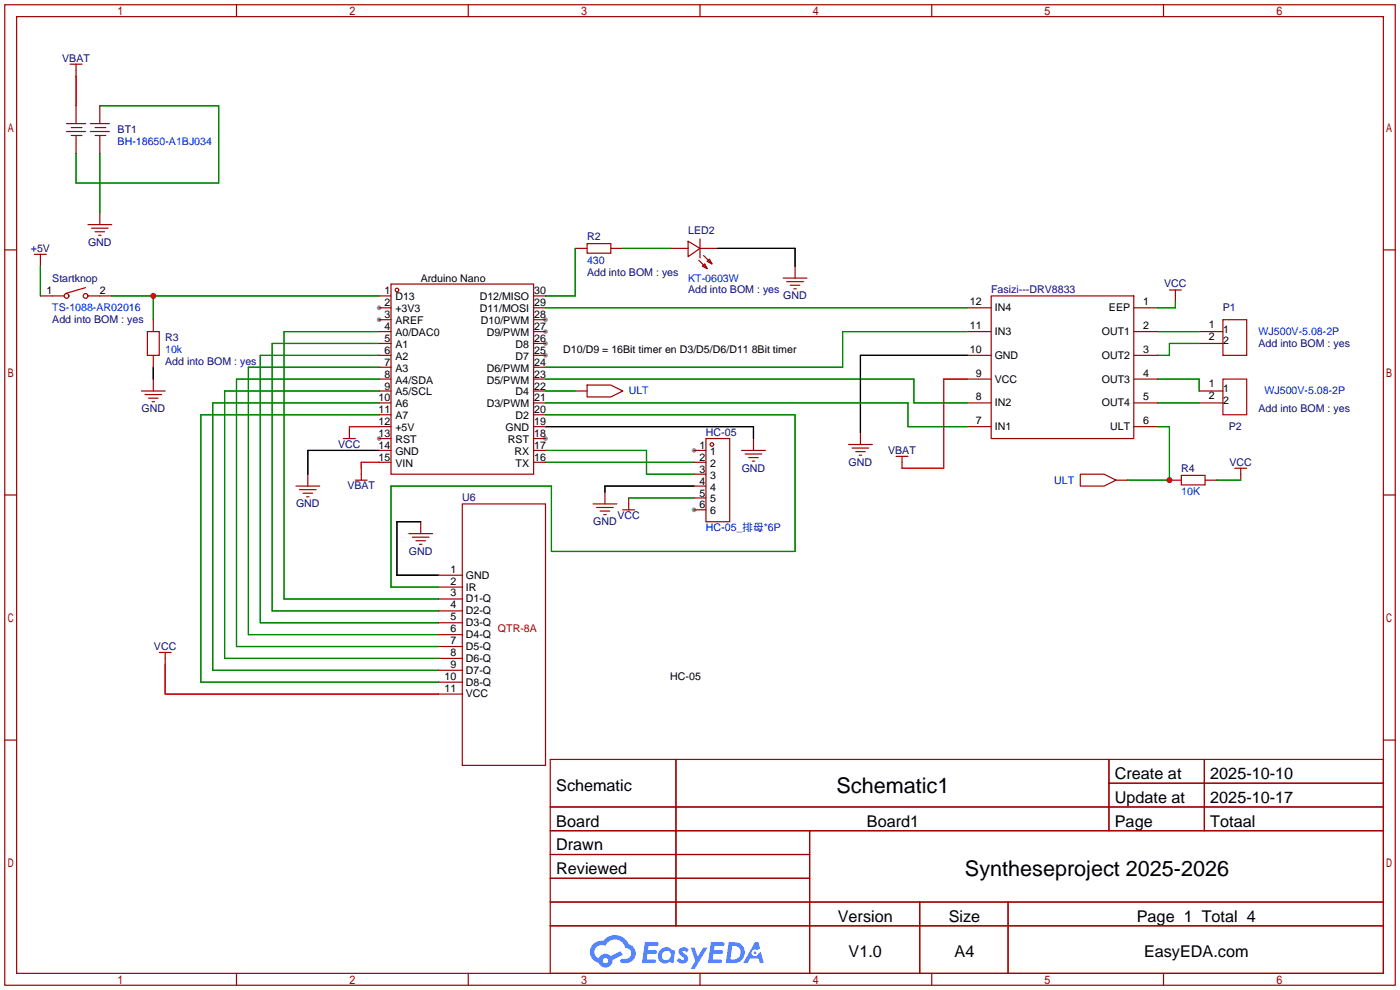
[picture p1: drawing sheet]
<svg xmlns="http://www.w3.org/2000/svg" width="299mm" height="212mm" viewBox="0 0 299 212" stroke-linecap="round" stroke-linejoin="round" font-family="sans-serif">
<g fill="#999">
<circle cx="81" cy="65.8" r=".51"/>
<circle cx="81" cy="68.3" r=".51"/>
<circle cx="81" cy="93.7" r=".51"/>
<circle cx="116.6" cy="93.7" r=".51"/>
<circle cx="116.6" cy="75.9" r=".51"/>
<circle cx="116.6" cy="73.4" r=".51"/>
<circle cx="116.6" cy="70.9" r=".51"/>
<circle cx="116.6" cy="68.3" r=".51"/>
<circle cx="148.3" cy="96.3" r=".51"/>
<circle cx="148.3" cy="109" r=".51"/>
</g>
<g fill="none" stroke="#a10000" stroke-width=".25">
<path d="M1 1h297.2v209.6h-297.2zM3.6 3.6h292.1v204.4h-292.1zM50.5 1v2.6M100.1 1v2.6M149.6 1v2.6M199.1 1v2.6M248.7 1v2.6M1 53.4h2.6M295.7 53.4h2.5M1 105.8h2.6M295.7 105.8h2.5M1 158.2h2.6"/>
<path d="M295.7 158.2h2.5M117.6 162.3h178.1v45.7h-178.1zM117.6 172.5h178.1M117.6 177.5h178.1M144.5 162.3v35.6M173 177.5v30.5M237 162.3v15.2M237 167.4h58.7M257.4 162.3v15.2M117.6 182.6h55.4M117.6 192.8h178.1M117.6 187.7h55.4"/>
<path d="M117.6 197.9h178.1M196.6 192.8v15.2M215.4 192.8v15.2M50.5 208v2.6M100.1 208v2.6M149.6 208v2.6M199.1 208v2.6M248.7 208v2.6"/>
</g>
<g fill="#5487ff">
<path d="M145.3 202.7a1.3 1.3 0 0 1 1.9 .3l-.4 .6a.54 .54 0 0 0-.9-.2l.1 .2a1.34 1.34 0 0 1 .9 1.8 1.47 1.47 0 0 1-2.3-.1l.5-.6 .8 .5a.31 .31 0 0 0 .4-.3 .31 .31 0 0 0-.3-.4 1.12 1.12 0 0 1-.7-1.8z"/>
<path d="M147.6 202.5h.9l.6 2 1.2-2h.9l-2.7 4.6h-.9l1-1.7z"/>
<path d="M137.8 201.4h1.7a1.31 1.31 0 0 1 1.2 .2 .4 .4 0 0 1-.3 .5l-1.8 .1-.1 .9h1.6a.4 .4 0 0 1 .4 .4 .4 .4 0 0 1-.5 .4h-1.6l-.2 1.2h1.4a.46 .46 0 0 1 .5 0 .46 .46 0 0 1 .1 .5l-.4 .2h-2.6z"/>
<path d="M151.9 201.4h1.7a1.32 1.32 0 0 1 1.2 .2 .39 .39 0 0 1-.3 .5l-1.8 .1-.1 .9h1.6a.4 .4 0 0 1 .4 .4 .4 .4 0 0 1-.4 .4h-1.7l-.2 1.2h1.4a.46 .46 0 0 1 .5 0 .46 .46 0 0 1 .1 .5l-.4 .2h-2.6z"/>
<path d="M161.3 201.4h.8l.3 1.3-.6 .4a.75 .75 0 0 0-1.1 .3 .75 .75 0 0 0 .5 1 .75 .75 0 0 0 .9-.7l.5-.2 .6 2.3h-.8l-.3-.9h-1.8l-.5 .9h-1z"/>
<path d="M155.7 201.4l-.6 4.4h1.5a2.27 2.27 0 0 0 2.6-2.2 2.27 2.27 0 0 0-2.7-2.2zM156.5 202.1a1.5 1.5 0 0 1 1.8 1.6 1.5 1.5 0 0 1-1.9 1.4h-.3z"/>
<path d="M141.2 203a1.6 1.6 0 0 0-.3 2.3 1.6 1.6 0 0 0 2.3 .2l.7 .3 .3-2.4-.1-.3-.5-.1a1.58 1.58 0 0 0-2.4 0zM141.8 203.5a.98 .98 0 0 1 1.6 .4 .98 .98 0 0 1-1.1 1.3 .94 .94 0 0 1-.9-.7 .94 .94 0 0 1 .4-1z"/>
<path d="M126.8 201.8a2.37 2.37 0 0 0 1.1 4 1.54 1.54 0 0 0 1.8 1 1.54 1.54 0 0 0 1.2-1.6l2.2-1.1-.5-.8-2 1a1.57 1.57 0 0 0-2.7 .5 1.5 1.5 0 0 1-.7-2.1 1.5 1.5 0 0 1 2.2-.5 2.23 2.23 0 0 1 2.3-1.4 2.23 2.23 0 0 1 2 1.8 1.16 1.16 0 0 1 1.2 1.1 1.16 1.16 0 0 1-1.1 1.2h-.7a.47 .47 0 0 0-.5 .4 .47 .47 0 0 0 .4 .5 2.17 2.17 0 0 0 2.5-.9 2.17 2.17 0 0 0-.3-2.7l-.8-.4a3.2 3.2 0 0 0-5.5-.7l-1.1 .1zM128.8 205.3a.6 .6 0 0 1 1.2 0 .6 .6 0 0 1-1.2 0z"/>
<circle cx="161.4" cy="203.6" r=".28"/>
</g>
<g fill="none" stroke="#a10000" stroke-width=".25">
<path d="M15 13.7h2.5M16.3 13.7v2.6M14.2 28.1h4.1M14.2 26.4h4.1M15.2 29h2.3M15.2 27.3h2.3M16.3 22.6v3.8M16.3 29v3.8M19.3 28.1h4.1M19.3 26.4h4.1M20.3 29h2.3M20.3 27.3h2.3"/>
<path d="M21.3 22.6v3.8M21.3 29v3.8M7.4 54.4h2.5M8.6 54.4v2.5M18.8 48h5.1M19.6 48.8h3.5M20.3 49.5h2.1M21.1 50.3h.5M21.3 45.5v2.5M122.9 53.1h2.6M125.5 52.1h5.1v2h-5.1zM130.6 53.1h2.5"/>
<path d="M143.3 53.1h3.8M147.1 51.6l2.5 1.5-2.5 1.8zM149.4 55.6l1.7 1.8M149.6 53.1h3.8M149.6 51.1v4M150.1 56.9l.5-.5 .5 1zM150.4 54.6l1.7 1.8M151.1 55.9l.5-.5 .5 1zM167.4 59.4h5.1M169.9 56.9v2.5M8.6 63.2h5.1M18.3 61.5l-4.3 1.2"/>
<path d="M18.8 63.2h5.1M31.5 70.9h2.5v5h-2.5zM32.8 68.3v2.6M32.8 75.9v2.6M81 70.9h2.6M81 73.4h2.6M81 63.2h2.6M81 65.8h2.6M81 68.3h2.6M81 75.9h2.6M81 78.5h2.6M83.6 60.7h30.4v40.6h-30.4z"/>
<path d="M114 70.9h2.6M114 73.4h2.6M114 63.2h2.6M114 65.8h2.6M114 68.3h2.6M114 75.9h2.6M114 78.5h2.6M168.1 60.2h3.6M168.9 61h2M169.7 61.7h.5M206.8 70.9h5M206.8 65.8h5"/>
<path d="M206.8 75.9h5M211.8 63.2h30.5v30.5h-30.5zM242.3 70.9h5.1M242.3 65.8h5.1M242.3 75.9h5.1M249.9 62h2.6M251.2 62v2.5M256.3 70.9h5.1M256.3 73.4h5.1M261.4 68.3h5v7.6h-5zM30.2 83.6h5.1M31 84.3h3.5"/>
<path d="M31.7 85.1h2.1M32.5 85.9h.5M32.8 81v2.6M73.4 93.7h2.5M74.7 91.2v2.5M81 83.6h2.6M81 86.1h2.6M81 93.7h2.6M81 96.3h2.6M81 81h2.6M81 88.6h2.6M81 91.2h2.6"/>
<path d="M81 98.8h2.6M114 83.6h2.6M114 86.1h2.6M114 93.7h2.6M114 96.3h2.6M114 81h2.6M114 88.6h2.6M114 91.2h2.6M114 98.8h2.6M122.9 83.6h2.6M125.5 82.3h5.1l2.5 1.3-2.5 1.2h-5.1zM148.3 96.3h2.6"/>
<path d="M148.3 98.8h2.6M150.9 93.7h5.1v17.8h-5.1zM158.5 96.3h5.1M159.3 97h3.5M160 97.8h2.1M160.8 98.6h.5M161 93.7v2.6M181.4 95h5M182.1 95.8h3.6M182.9 96.5h2M183.6 97.3h.5M183.9 92.5v2.5"/>
<path d="M191.5 97.5h2.6M192.8 97.5v2.6M206.8 86.1h5M206.8 81h5M206.8 91.2h5M242.3 86.1h5.1M242.3 81h5.1M242.3 91.2h5.1M256.3 83.6h5.1M256.3 86.1h5.1M261.4 81h5v7.6h-5zM63.2 103.9h5.1"/>
<path d="M64 104.6h3.6M64.8 105.4h2M65.5 106.2h.5M65.8 101.3v2.6M75.9 102.6h2.6M77.2 100.1v2.5M87.4 114h5.1M88.1 114.8h3.6M88.9 115.6h2M89.7 116.3h.5M89.9 111.5v2.5M98.8 107.7h17.8v55.9h-17.8z"/>
<path d="M126.7 107.7h5.1M127.5 108.5h3.6M128.3 109.2h2M129 110h.5M129.3 105.2v2.5M133.1 109h2.5M134.4 106.4v2.6M148.3 103.9h2.6M148.3 109h2.6M148.3 101.3h2.6M148.3 106.4h2.6M230.9 101.3h5.1l2.5 1.3-2.5 1.3h-5.1z"/>
<path d="M238.5 102.6h2.5M249.9 102.6h2.6M252.5 101.6h5.1v2h-5.1zM257.6 102.6h2.5M263.9 100.1h2.5M265.2 100.1v2.5M34 139.4h2.6M35.3 139.4v2.6M93.7 138.2h5.1M93.7 135.6h5.1M93.7 133.1h5.1M93.7 130.6h5.1"/>
<path d="M93.7 128h5.1M93.7 125.5h5.1M93.7 122.9h5.1M93.7 148.3h5.1M93.7 145.8h5.1M93.7 143.3h5.1M93.7 140.7h5.1"/>
<circle cx="14.2" cy="63.2" r=".51"/>
<circle cx="18.3" cy="63.2" r=".51"/>
<circle cx="84.8" cy="62" r=".38"/>
<circle cx="152.1" cy="95" r=".38"/>
</g>
<path d="M153.4 53.1h16.5v3.8M32.8 78.5v2.5M206.8 75.9h-22.9v16.6M81 96.3h-15.2v5M116.6 91.2h44.4v2.5M89.9 111.5h-5.1v11.4h8.9M148.3 103.9h-19v1.3" fill="none" stroke="#000" stroke-width=".25"/>
<g fill="none" stroke="#008700" stroke-width=".25">
<path d="M21.3 22.6h25.4v16.5h-30.4v-6.3M21.3 32.8v12.7M8.6 56.9v6.3M122.9 53.1v10.1h-6.3M133.1 53.1h10.2M23.9 63.2h57.1M32.8 63.2v5.1M81 78.5h-27.9v57.1h40.6M81 75.9h-25.4v57.2h38.1M81 73.4h-22.8v57.2h35.5M81 70.9h-20.3v57.1h33M116.6 65.8h90.2"/>
<path d="M206.8 70.9h-26.7v7.6h-63.5M247.4 70.9h8.9M251.2 64.5v1.3h-3.8M256.3 73.4h-6.4v2.5h-2.5M81 81h-30.5v57.2h43.2M81 86.1h-35.5v57.2h48.2M81 88.6h-38.1v57.2h50.8M81 83.6h-33v57.1h45.7M116.6 98.8h31.7M116.6 96.3h21.6v5h10.1M116.6 81h78.7v5.1h11.5M116.6 86.1h77.5v5.1h12.7"/>
<path d="M116.6 88.6h53.3v29.3h-52v-14h-34.3v21.6h10.1M116.6 83.6h6.3M247.4 91.2h2.5v11.4h-8.9M247.4 81h8.9v2.6M247.4 86.1h8.9M134.4 106.4h13.9M260.1 102.6h5.1"/>
</g>
<path d="M16.3 16.3v6.3M74.7 91.2h6.3M81 98.8h-3.8v1.3M206.8 81h-5.1v19.1h-8.9M35.3 142v6.3h58.4" fill="none" stroke="#f00" stroke-width=".25"/>
<g fill="#c00">
<circle cx="32.8" cy="63.2" r=".63"/>
<circle cx="249.9" cy="102.6" r=".63"/>
</g>
<g font-size="4.6">
<text x="178.8" y="169.4">Schematic1</text>
<text x="206.2" y="187.2">Syntheseproject 2025-2026</text>
</g>
<g font-size="3.5">
<text x="238.3" y="166.5">Create at</text>
<text x="258.7" y="166.5">2025-10-10</text>
<text x="118.9" y="169.1">Schematic</text>
<text x="238.3" y="171.6">Update at</text>
<text x="258.7" y="171.6">2025-10-17</text>
<text x="118.9" y="176.7">Board</text>
<text x="185.3" y="176.7">Board1</text>
<text x="238.3" y="176.7">Page</text>
<text x="258.7" y="176.7">Totaal</text>
<text x="118.9" y="181.8">Drawn</text>
<text x="118.9" y="186.8">Reviewed</text>
<text x="179.1" y="197">Version</text>
<text x="202.8" y="197">Size</text>
<text x="243" y="197">Page 1 Total 4</text>
<text x="181.4" y="204.6">V1.0</text>
<text x="204" y="204.6">A4</text>
<text x="244.5" y="204.6">EasyEDA.com</text>
</g>
<g font-size="2.3" fill="#000080">
<text x="13.3" y="13.2">VBAT</text>
<text x="25.1" y="28.4">BT1</text>
<text x="6.6" y="53.8">+5V</text>
<text x="18.8" y="52.5">GND</text>
<text x="125.5" y="51.3">R2</text>
<text x="147.1" y="50">LED2</text>
<text x="125.5" y="58.9">Add into BOM : yes</text>
<text x="11.2" y="60.2">Startknop</text>
<text x="147.1" y="62.7">Add into BOM : yes</text>
<text x="167.4" y="64">GND</text>
<text x="211.8" y="62.7">Fasizi---DRV8833</text>
<text x="248.8" y="61.4">VCC</text>
<text x="11.2" y="69.1">Add into BOM : yes</text>
<text x="261.4" y="66.5">P1</text>
<text x="35.3" y="77.9">Add into BOM : yes</text>
<text x="35.3" y="72.9">R3</text>
<text x="269" y="74.1">Add into BOM : yes</text>
<text x="30.2" y="88.1">GND</text>
<text x="269" y="88.1">Add into BOM : yes</text>
<text x="72.3" y="95.7">VCC</text>
<text x="150.9" y="93.2">HC-05</text>
<text x="262.6" y="91.9">P2</text>
<text x="158.5" y="100.8">GND</text>
<text x="181.4" y="99.5">GND</text>
<text x="189.8" y="97">VBAT</text>
<text x="252.5" y="100.8">R4</text>
<text x="262.8" y="99.5">VCC</text>
<text x="74.3" y="104.6">VBAT</text>
<text x="98.8" y="107.2">U6</text>
<text x="63.3" y="108.4">GND</text>
<text x="126.8" y="112.2">GND</text>
<text x="132" y="111">VCC</text>
<text x="87.4" y="118.6">GND</text>
<text x="32.9" y="138.9">VCC</text>
</g>
<g font-size="2.3" fill="#00f">
<text x="25.1" y="31">BH-18650-A1BJ034</text>
<text x="125.5" y="56.4">430</text>
<text x="147.1" y="60.2">KT-0603W</text>
<text x="11.2" y="66.5">TS-1088-AR02016</text>
<text x="269" y="71.6">WJ500V-5.08-2P</text>
<text x="35.3" y="75.4">10k</text>
<text x="134.4" y="84.3">ULT</text>
<text x="270.3" y="84.3">WJ500V-5.08-2P</text>
<text x="225.3" y="103.3">ULT</text>
<text x="252.5" y="105.9">10K</text>
<text x="150.9" y="113.5">HC-05_排母*6P</text>
</g>
<g font-size="2.3">
<text x="9.9" y="62.9">1</text>
<text x="21.3" y="62.9">2</text>
<text x="82.2" y="62.9">1</text>
<text x="82.2" y="65.5">2</text>
<text x="84.5" y="64.2">D13</text>
<text x="89.9" y="60.2">Arduino Nano</text>
<text x="102.5" y="64.2">D12/MISO</text>
<text x="114.2" y="65.5">29</text>
<text x="114.2" y="62.9">30</text>
<text x="207.3" y="65.2">12</text>
<text x="244.3" y="65.2">1</text>
<text x="82.2" y="68">3</text>
<text x="82.2" y="70.6">4</text>
<text x="84.5" y="66.7">+3V3</text>
<text x="84.5" y="69.3">AREF</text>
<text x="84.5" y="71.8">A0/DAC0</text>
<text x="102.5" y="66.7">D11/MOSI</text>
<text x="102.8" y="69.3">D10/PWM</text>
<text x="104" y="71.8">D9/PWM</text>
<text x="114.2" y="70.6">27</text>
<text x="114.2" y="68">28</text>
<text x="207.3" y="70.3">11</text>
<text x="212.6" y="71.6">IN3</text>
<text x="212.6" y="66.5">IN4</text>
<text x="235.5" y="71.6">OUT1</text>
<text x="237" y="66.5">EEP</text>
<text x="244.3" y="70.3">2</text>
<text x="258.3" y="70.1">1</text>
<text x="261.4" y="71.1">1</text>
<text x="82.2" y="73.1">5</text>
<text x="82.2" y="75.6">6</text>
<text x="84.5" y="74.4">A1</text>
<text x="84.5" y="76.9">A2</text>
<text x="110.2" y="76.9">D7</text>
<text x="110.2" y="74.4">D8</text>
<text x="114.2" y="75.6">25</text>
<text x="114.2" y="73.1">26</text>
<text x="120.4" y="75.4">D10/D9 = 16Bit timer en D3/D5/D6/D11 8Bit timer</text>
<text x="207.3" y="75.4">10</text>
<text x="212.6" y="76.7">GND</text>
<text x="235.5" y="76.7">OUT2</text>
<text x="244.3" y="75.4">3</text>
<text x="258.3" y="72.6">2</text>
<text x="261.4" y="73.6">2</text>
<text x="82.2" y="78.2">7</text>
<text x="82.2" y="80.7">8</text>
<text x="82.2" y="83.3">9</text>
<text x="84.5" y="79.4">A3</text>
<text x="84.5" y="82">A4/SDA</text>
<text x="104" y="82">D5/PWM</text>
<text x="104" y="79.4">D6/PWM</text>
<text x="114.2" y="83.3">22</text>
<text x="114.2" y="80.7">23</text>
<text x="114.2" y="78.2">24</text>
<text x="208.5" y="80.5">9</text>
<text x="212.6" y="81.8">VCC</text>
<text x="235.5" y="81.8">OUT3</text>
<text x="244.3" y="80.5">4</text>
<text x="258.3" y="82.8">1</text>
<text x="261.4" y="83.8">1</text>
<text x="80.9" y="85.8">10</text>
<text x="80.9" y="88.3">11</text>
<text x="84.5" y="84.5">A5/SCL</text>
<text x="84.5" y="87.1">A6</text>
<text x="84.5" y="89.6">A7</text>
<text x="104" y="87.1">D3/PWM</text>
<text x="110.2" y="89.6">D2</text>
<text x="110.2" y="84.5">D4</text>
<text x="114.2" y="88.3">20</text>
<text x="114.2" y="85.8">21</text>
<text x="208.5" y="85.6">8</text>
<text x="212.6" y="86.8">IN2</text>
<text x="235.5" y="86.8">OUT4</text>
<text x="244.3" y="85.6">5</text>
<text x="258.3" y="85.3">2</text>
<text x="261.4" y="86.3">2</text>
<text x="80.9" y="90.9">12</text>
<text x="80.9" y="93.4">13</text>
<text x="80.9" y="96">14</text>
<text x="84.5" y="92.1">+5V</text>
<text x="84.5" y="94.7">RST</text>
<text x="108.1" y="92.1">GND</text>
<text x="108.6" y="94.7">RST</text>
<text x="114.2" y="96">17</text>
<text x="114.2" y="93.4">18</text>
<text x="114.2" y="90.9">19</text>
<text x="149.5" y="96">1</text>
<text x="208.5" y="90.6">7</text>
<text x="212.6" y="91.9">IN1</text>
<text x="237.3" y="91.9">ULT</text>
<text x="244.3" y="90.6">6</text>
<text x="80.9" y="98.5">15</text>
<text x="84.5" y="97.2">GND</text>
<text x="84.5" y="99.8">VIN</text>
<text x="110" y="97.2">RX</text>
<text x="110.2" y="99.8">TX</text>
<text x="114.2" y="98.5">16</text>
<text x="149.5" y="98.5">2</text>
<text x="149.5" y="101">3</text>
<text x="151.8" y="97.2">1</text>
<text x="151.8" y="99.8">2</text>
<text x="149.5" y="103.6">4</text>
<text x="149.5" y="106.1">5</text>
<text x="151.8" y="102.3">3</text>
<text x="151.8" y="104.8">4</text>
<text x="151.8" y="107.4">5</text>
<text x="149.5" y="108.7">6</text>
<text x="151.8" y="109.9">6</text>
<text x="96.3" y="124.9">2</text>
<text x="96.3" y="122.4">1</text>
<text x="99.6" y="123.7">GND</text>
<text x="96.3" y="130">4</text>
<text x="96.3" y="127.5">3</text>
<text x="99.6" y="131.3">D2-Q</text>
<text x="99.6" y="128.7">D1-Q</text>
<text x="99.6" y="126.2">IR</text>
<text x="96.3" y="137.6">7</text>
<text x="96.3" y="135.1">6</text>
<text x="96.3" y="132.6">5</text>
<text x="99.6" y="136.4">D4-Q</text>
<text x="99.6" y="133.8">D3-Q</text>
<text x="96.3" y="142.7">9</text>
<text x="96.3" y="140.2">8</text>
<text x="99.6" y="144">D7-Q</text>
<text x="99.6" y="141.4">D6-Q</text>
<text x="99.6" y="138.9">D5-Q</text>
<text x="95" y="147.8">11</text>
<text x="95" y="145.3">10</text>
<text x="99.6" y="149.1">VCC</text>
<text x="99.6" y="146.5">D8-Q</text>
<text x="143.3" y="145.3">HC-05</text>
</g>
<text font-size="2.3" fill="#a00000" x="106.4" y="135.1">QTR-8A</text>
</svg>
